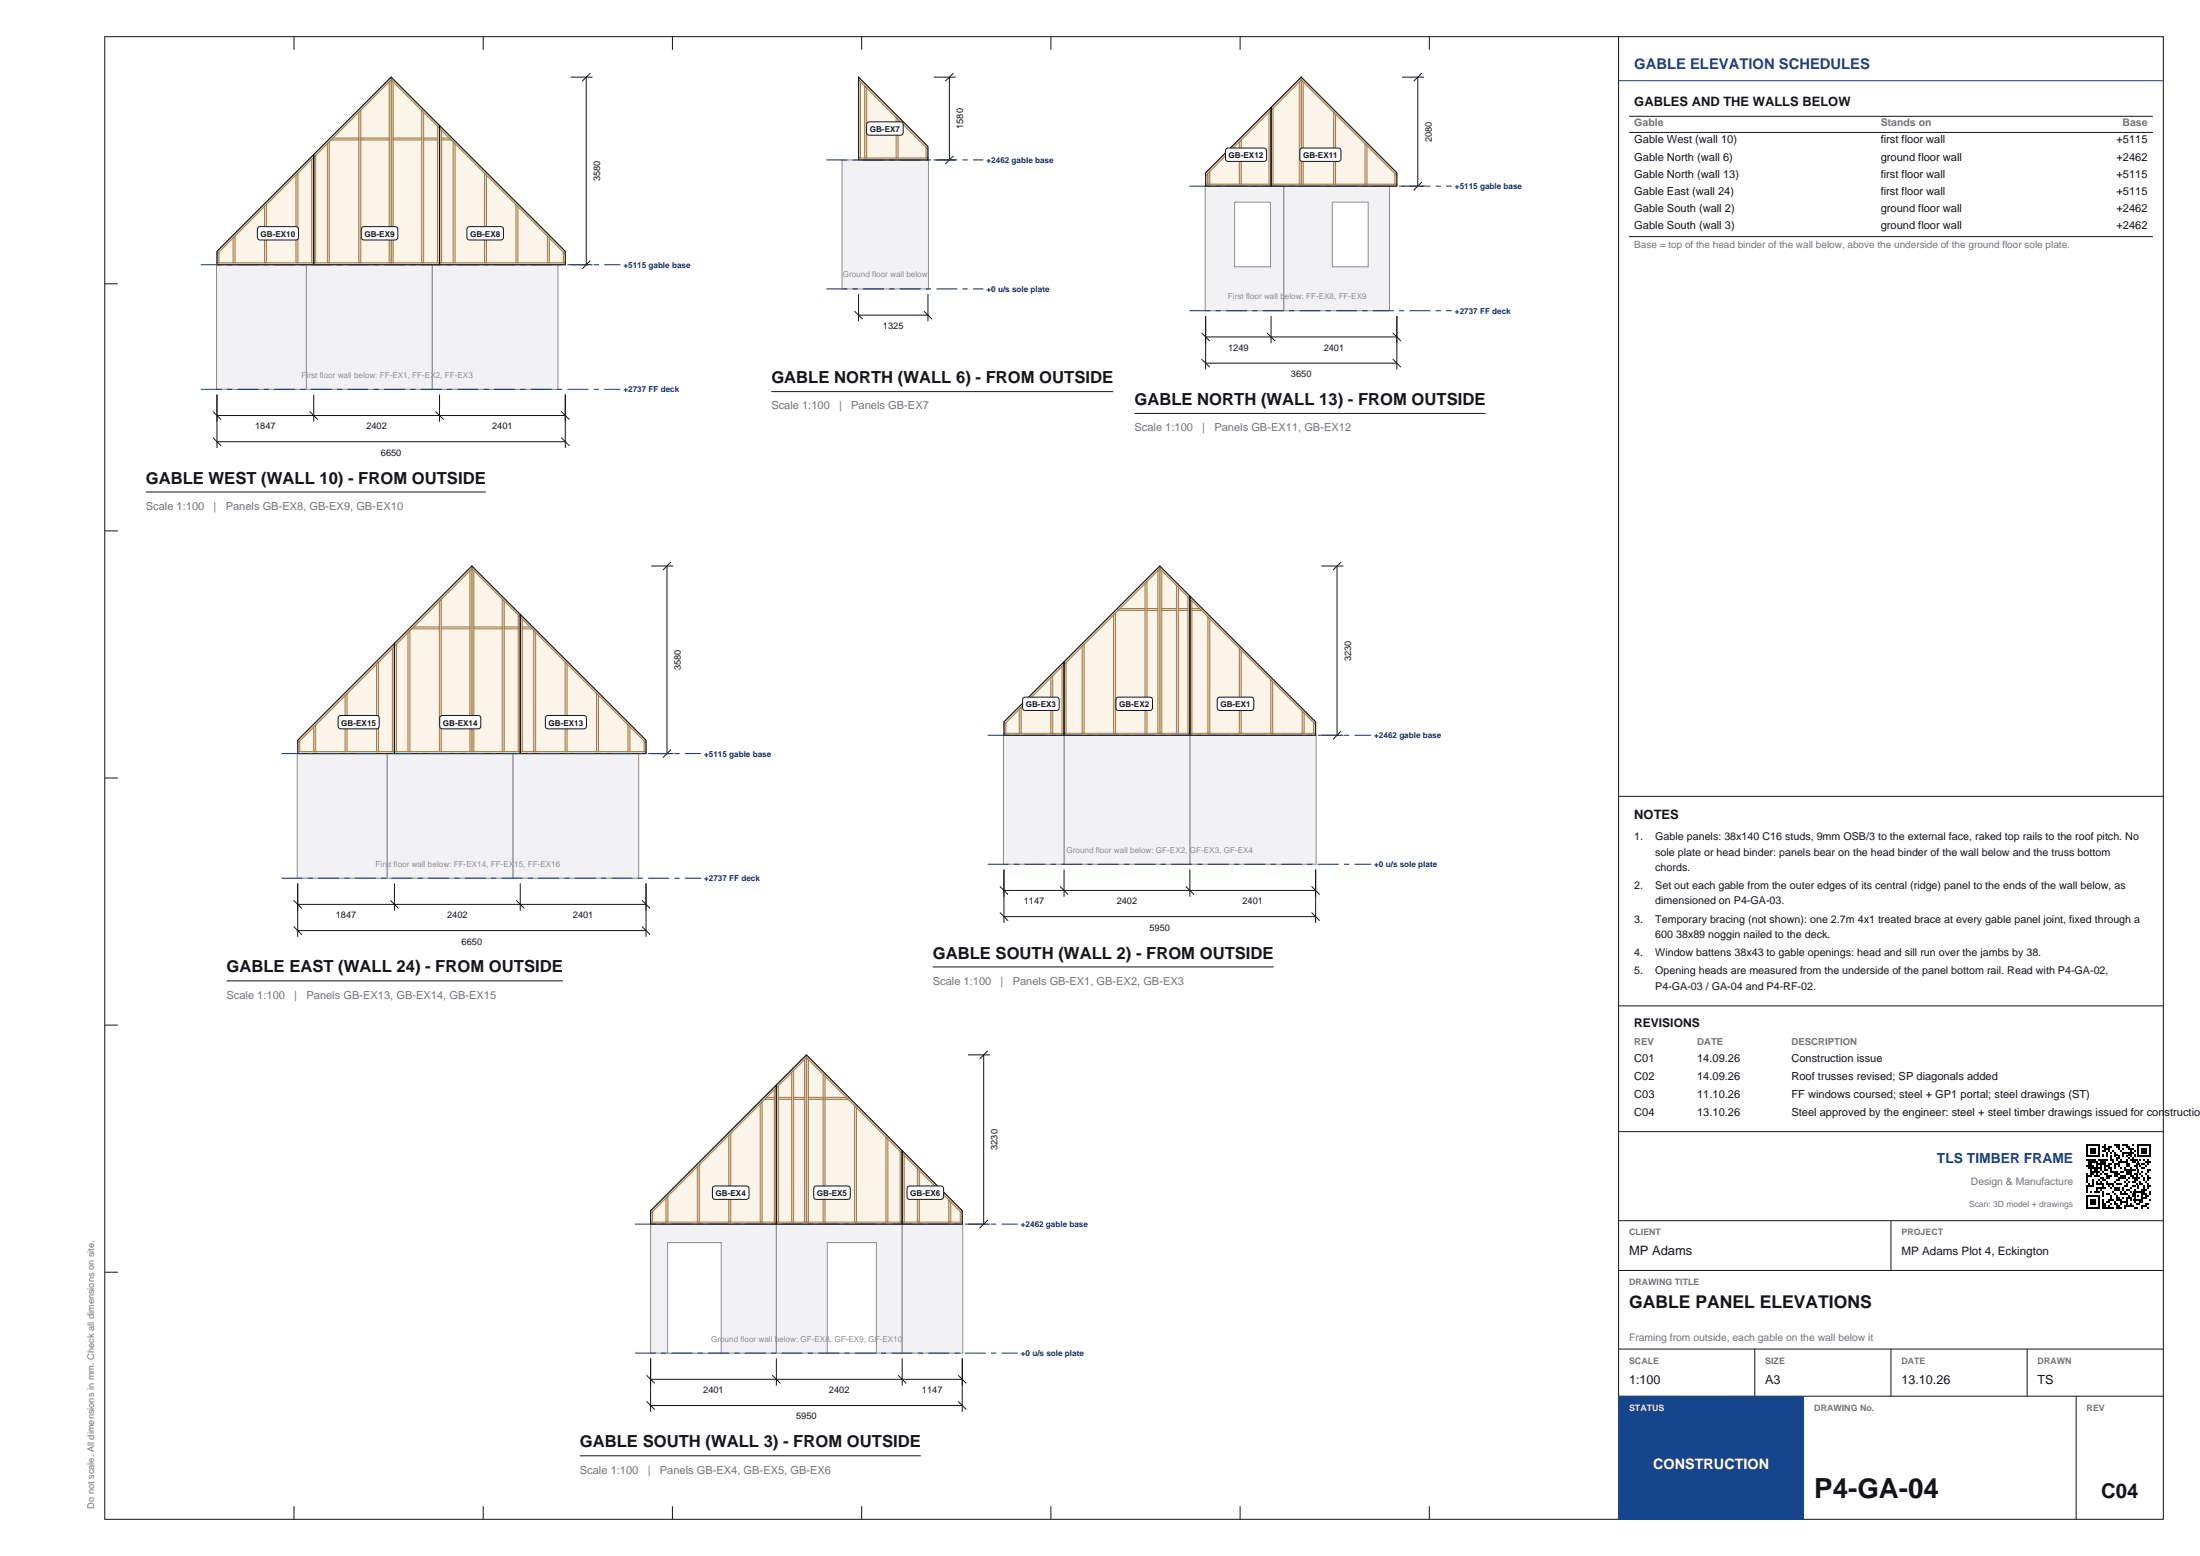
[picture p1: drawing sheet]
<svg xmlns="http://www.w3.org/2000/svg" width="420mm" height="297mm" viewBox="0 0 420 297" stroke-linecap="round" stroke-linejoin="round" font-family="sans-serif">
<g fill="none" stroke="#14141a" stroke-width=".19">
<path d="M20 7h393v283h-393zM56.1 7v2.5M92.3 7v2.5M128.4 7v2.5M164.5 7v2.5M200.6 7v2.5M236.8 7v2.5M272.9 7v2.5M309 7v283M20 54.2h2.5M20 101.3h2.5M20 148.5h2.5"/>
<path d="M20 195.7h2.5M20 242.8h2.5M56.1 287.5v2.5M92.3 287.5v2.5M128.4 287.5v2.5M164.5 287.5v2.5M200.6 287.5v2.5M236.8 287.5v2.5M272.9 287.5v2.5"/>
</g>
<g fill="#f2f2f5" stroke="#8c8c94" stroke-width=".19">
<path d="M82.5 50.5h24v23.8h-24z" fill-rule="evenodd"/>
<path d="M58.5 50.5h24v23.8h-24z" fill-rule="evenodd"/>
<path d="M41.3 50.5h17.2v23.8h-17.2z" fill-rule="evenodd"/>
</g>
<g fill="#faf5e8">
<path d="M83.9 24l24 24v2.5h-24z" fill-rule="evenodd"/>
<path d="M59.9 29.5l14.8-14.8 9.2 9.3v26.5h-24z" fill-rule="evenodd"/>
<path d="M59.9 29.5v21h-18.5v-2.5z" fill-rule="evenodd"/>
</g>
<g fill="#eddbb8" stroke="#9e7a4d" stroke-width=".19">
<path d="M83.9 50.2h24v.3h-24z" fill-rule="evenodd"/>
<path d="M83.9 24l24 24v.5l-24-24z" fill-rule="evenodd"/>
<path d="M107.5 48.1l.4 .4v1.7h-.4z" fill-rule="evenodd"/>
<path d="M104.5 45.1l.4 .4v4.7h-.4z" fill-rule="evenodd"/>
<path d="M98.5 39.1l.4 .4v10.7h-.4z" fill-rule="evenodd"/>
<path d="M92.5 33.1l.4 .4v16.7h-.4z" fill-rule="evenodd"/>
<path d="M86.5 27.1l.4 .4v22.7h-.4z" fill-rule="evenodd"/>
<path d="M83.9 24.5l.4 .4v25.3h-.4z" fill-rule="evenodd"/>
<path d="M84.3 26.3h1.5l.3 .4h-1.8z" fill-rule="evenodd"/>
<path d="M59.9 50.2h24v.3h-24z" fill-rule="evenodd"/>
<path d="M74.7 14.7l9.2 9.3v.5l-9.2-9.2z" fill-rule="evenodd"/>
<path d="M74.7 14.7v.6l-14.8 14.7v-.5z" fill-rule="evenodd"/>
<path d="M83.5 24.1l.4 .4v25.7h-.4z" fill-rule="evenodd"/>
<path d="M80.5 21.1l.4 .4v28.7h-.4z" fill-rule="evenodd"/>
<path d="M68.9 21.1v29.1h-.4v-28.8z" fill-rule="evenodd"/>
<path d="M62.9 27.1v23.1h-.4v-22.8z" fill-rule="evenodd"/>
<path d="M60.3 29.7v20.5h-.4v-20.2z" fill-rule="evenodd"/>
<path d="M74.7 15.3l.4 .3v34.6h-.4z" fill-rule="evenodd"/>
<path d="M74.3 15.6l.4-.3v34.9h-.4z" fill-rule="evenodd"/>
<path d="M80.9 26.3h2.6v.4h-2.6z" fill-rule="evenodd"/>
<path d="M75.1 26.3h5.4v.4h-5.4z" fill-rule="evenodd"/>
<path d="M68.9 26.3h5.4v.4h-5.4z" fill-rule="evenodd"/>
<path d="M63.6 26.3h4.9v.4h-5.3z" fill-rule="evenodd"/>
<path d="M41.4 50.2h18.5v.3h-18.5z" fill-rule="evenodd"/>
<path d="M41.4 48l18.5-18.5v.6l-18.5 18.4z" fill-rule="evenodd"/>
<path d="M59.9 30.1v20.1h-.4v-19.8z" fill-rule="evenodd"/>
<path d="M56.5 33.4l.4-.3v17.1h-.4z" fill-rule="evenodd"/>
<path d="M50.5 39.4l.4-.3v11.1h-.4z" fill-rule="evenodd"/>
<path d="M44.9 45.1v5.1h-.4v-4.8z" fill-rule="evenodd"/>
<path d="M41.4 48.5l.4-.4v2.1h-.4z" fill-rule="evenodd"/>
</g>
<path d="M59.9 29.5v21h-18.5v-2.5zM59.9 29.5l14.8-14.8 9.2 9.3v26.5h-24zM83.9 24l24 24v2.5h-24z" fill="none" stroke="#14141a" stroke-width=".19"/>
<g fill="#fff" stroke="#14141a" stroke-width=".19">
<path d="M89.2 43.5l.4-.2h6.3l.2 .5-.1 1.8-.4 .2-6.2-.1-.3-.4z" fill-rule="evenodd"/>
<path d="M69 43.5l.5-.2h6.2l.2 .5v1.8l-.5 .2-6.2-.1-.2-.4z" fill-rule="evenodd"/>
<path d="M49.2 43.5l.4-.2h6.9l.4 .2 .1 .3v1.5l-.1 .3-.4 .2h-6.9l-.4-.2-.1-.3z" fill-rule="evenodd"/>
</g>
<g fill="none" stroke="#14141a" stroke-width=".19">
<path d="M108.9 14.7h4.2M111.9 14.7v35.8M112.7 13.9l-1.6 1.6M108.9 50.5h4.2M112.7 49.8l-1.6 1.5M40.6 78.5l1.6 1.6M41.4 75.3v10.2M41.4 79.3h66.5M59.1 78.5l1.6 1.6M59.9 75.3v5.2M83.1 78.5l1.6 1.6M83.9 75.3v5.2"/>
<path d="M107.1 78.5l1.6 1.6M107.9 75.3v10.2M27.8 93.9h64.9M40.6 83.5l1.6 1.6M41.4 84.3h66.5M107.1 83.5l1.6 1.6"/>
</g>
<path d="M38.3 50.5h80.1M38.3 74.3h80.1" fill="none" stroke="#0d2973" stroke-width=".19" stroke-dasharray="4 1 1 1" stroke-linecap="butt"/>
<path d="M160.8 30.5h16.4v24.7h-16.4z" fill-rule="evenodd" fill="#f2f2f5" stroke="#8c8c94" stroke-width=".19"/>
<path d="M163.9 14.7l13.3 13.3v2.5h-13.3z" fill-rule="evenodd" fill="#faf5e8"/>
<g fill="#eddbb8" stroke="#9e7a4d" stroke-width=".19">
<path d="M163.9 30.2h13.3v.3h-13.3z" fill-rule="evenodd"/>
<path d="M163.9 14.7l13.3 13.3v.5l-13.3-13.2z" fill-rule="evenodd"/>
<path d="M176.8 28.1l.4 .4v1.7h-.4z" fill-rule="evenodd"/>
<path d="M171.1 22.4l.4 .4v7.4h-.4z" fill-rule="evenodd"/>
<path d="M165.1 16.4l.4 .4v13.4h-.4z" fill-rule="evenodd"/>
<path d="M163.9 15.3l.4 .3v14.6h-.4z" fill-rule="evenodd"/>
</g>
<path d="M163.9 14.7l13.3 13.3v2.5h-13.3z" fill="none" stroke="#14141a" stroke-width=".19"/>
<path d="M165.5 23.5l.4-.2h6.3l.2 .5v1.8l-.5 .2-6.2-.1-.3-.4z" fill-rule="evenodd" fill="#fff" stroke="#14141a" stroke-width=".19"/>
<path d="M178.2 14.7h4.2M181.2 14.7v15.8M182 13.9l-1.5 1.6M178.2 30.5h4.2M182 29.8l-1.5 1.5M163.1 59.4l1.6 1.5M163.9 56.2v5.2M176.4 59.4l1.5 1.5M177.2 56.2v5.2M147.3 74.8h65.2M163.9 60.2h13.3" fill="none" stroke="#14141a" stroke-width=".19"/>
<path d="M157.8 30.5h29.9M157.8 55.2h29.9" fill="none" stroke="#0d2973" stroke-width=".19" stroke-dasharray="4 1 1 1" stroke-linecap="butt"/>
<g fill="#f2f2f5" stroke="#8c8c94" stroke-width=".19">
<path d="M245.1 35.5h20.2v23.8h-20.2z" fill-rule="evenodd"/>
<path d="M230.1 35.5h15v23.8h-15z" fill-rule="evenodd"/>
</g>
<g fill="#fff" stroke="#8c8c94" stroke-width=".19">
<path d="M254.3 38.6h6.9v12.3h-6.9z" fill-rule="evenodd"/>
<path d="M235.7 38.6h6.8v12.3h-6.8z" fill-rule="evenodd"/>
</g>
<g fill="#faf5e8">
<path d="M248.4 14.7l18.3 18.3v2.5h-24v-15z" fill-rule="evenodd"/>
<path d="M230.2 33l12.4-12.5v15h-12.4z" fill-rule="evenodd"/>
</g>
<g fill="#eddbb8" stroke="#9e7a4d" stroke-width=".19">
<path d="M242.7 35.2h24v.3h-24z" fill-rule="evenodd"/>
<path d="M248.4 14.7l18.3 18.3v.5l-18.3-18.2z" fill-rule="evenodd"/>
<path d="M248.4 14.7v.6l-5.7 5.7v-.5z" fill-rule="evenodd"/>
<path d="M266.3 33.1l.4 .4v1.7h-.4z" fill-rule="evenodd"/>
<path d="M260.6 27.4l.4 .4v7.4h-.4z" fill-rule="evenodd"/>
<path d="M254.6 21.4l.4 .4v13.4h-.4z" fill-rule="evenodd"/>
<path d="M243 20.6v14.6h-.3v-14.2z" fill-rule="evenodd"/>
<path d="M248.4 15.3l.4 .3v19.6h-.4z" fill-rule="evenodd"/>
<path d="M248 15.6l.4-.3v19.9h-.4z" fill-rule="evenodd"/>
<path d="M230.2 35.2h12.4v.3h-12.4z" fill-rule="evenodd"/>
<path d="M230.2 33l12.4-12.5v.5l-12.4 12.5z" fill-rule="evenodd"/>
<path d="M242.3 21.4l.3-.4v14.2h-.3z" fill-rule="evenodd"/>
<path d="M237 26.7v8.5h-.4v-8.1z" fill-rule="evenodd"/>
<path d="M231 32.7v2.5h-.4v-2.1z" fill-rule="evenodd"/>
<path d="M230.2 33.5l.3-.4v2.1h-.3z" fill-rule="evenodd"/>
</g>
<path d="M248.4 14.7l18.3 18.3v2.5h-24v-15zM230.2 33l12.4-12.5v15h-12.4z" fill="none" stroke="#14141a" stroke-width=".19"/>
<g fill="#fff" stroke="#14141a" stroke-width=".19">
<path d="M248.2 28.5l.5-.2h6.8l.4 .2 .1 .3v1.5l-.1 .3-.4 .2h-6.8l-.5-.2v-.3z" fill-rule="evenodd"/>
<path d="M234 28.5l.5-.2h6.8l.4 .2 .1 .3v1.5l-.1 .3-.4 .2h-6.8l-.5-.2v-.3z" fill-rule="evenodd"/>
</g>
<g fill="none" stroke="#14141a" stroke-width=".19">
<path d="M267.7 14.7h4.2M270.7 14.7v20.8M271.4 13.9l-1.5 1.6M267.7 35.5h4.2M271.4 34.8l-1.5 1.5M216.6 78.9h67M229.4 63.5l1.5 1.6M229.4 68.5l1.5 1.6M230.2 60.3v10.2M230.2 64.3h36.5M230.2 69.3h36.5M241.9 63.5l1.5 1.6"/>
<path d="M242.7 60.3v5.2M265.9 63.5l1.5 1.6M265.9 68.5l1.5 1.6M266.7 60.3v10.2"/>
</g>
<path d="M227.1 35.5h50.1M227.1 59.3h50.1" fill="none" stroke="#0d2973" stroke-width=".19" stroke-dasharray="4 1 1 1" stroke-linecap="butt"/>
<g fill="#f2f2f5" stroke="#8c8c94" stroke-width=".19">
<path d="M97.9 143.8h24v23.8h-24z" fill-rule="evenodd"/>
<path d="M73.9 143.8h24v23.8h-24z" fill-rule="evenodd"/>
<path d="M56.7 143.8h17.2v23.8h-17.2z" fill-rule="evenodd"/>
</g>
<g fill="#faf5e8">
<path d="M99.3 117.3l24 24v2.5h-24z" fill-rule="evenodd"/>
<path d="M75.3 122.8l14.8-14.8 9.2 9.3v26.5h-24z" fill-rule="evenodd"/>
<path d="M75.3 122.8v21h-18.5v-2.5z" fill-rule="evenodd"/>
</g>
<g fill="#eddbb8" stroke="#9e7a4d" stroke-width=".19">
<path d="M99.3 143.5h24v.3h-24z" fill-rule="evenodd"/>
<path d="M99.3 117.3l24 24v.5l-24-24z" fill-rule="evenodd"/>
<path d="M123 141.4l.3 .4v1.7h-.3z" fill-rule="evenodd"/>
<path d="M119.9 138.4l.4 .4v4.7h-.4z" fill-rule="evenodd"/>
<path d="M113.9 132.4l.4 .4v10.7h-.4z" fill-rule="evenodd"/>
<path d="M107.9 126.4l.4 .4v16.7h-.4z" fill-rule="evenodd"/>
<path d="M101.9 120.4l.4 .4v22.7h-.4z" fill-rule="evenodd"/>
<path d="M99.3 117.8l.4 .4v25.3h-.4z" fill-rule="evenodd"/>
<path d="M99.7 119.7h1.5l.3 .3h-1.8z" fill-rule="evenodd"/>
<path d="M75.3 143.5h24v.3h-24z" fill-rule="evenodd"/>
<path d="M90.1 108l9.2 9.3v.5l-9.2-9.2z" fill-rule="evenodd"/>
<path d="M90.1 108v.6l-14.8 14.7v-.5z" fill-rule="evenodd"/>
<path d="M98.9 117.4l.4 .4v25.7h-.4z" fill-rule="evenodd"/>
<path d="M95.9 114.4l.4 .4v28.7h-.4z" fill-rule="evenodd"/>
<path d="M84.3 114.4v29.1h-.4v-28.7z" fill-rule="evenodd"/>
<path d="M78.3 120.4v23.1h-.4v-22.7z" fill-rule="evenodd"/>
<path d="M75.3 123.3l.4-.3v20.5h-.4z" fill-rule="evenodd"/>
<path d="M90.1 108.6l.4 .4v34.5h-.4z" fill-rule="evenodd"/>
<path d="M90.1 108.6v34.9h-.4v-34.5z" fill-rule="evenodd"/>
<path d="M96.3 119.7h2.6v.3h-2.6z" fill-rule="evenodd"/>
<path d="M90.5 119.7h5.4v.3h-5.4z" fill-rule="evenodd"/>
<path d="M84.3 119.7h5.4v.3h-5.4z" fill-rule="evenodd"/>
<path d="M78.6 120l.4-.3h4.9v.3z" fill-rule="evenodd"/>
<path d="M56.8 143.5h18.5v.3h-18.5z" fill-rule="evenodd"/>
<path d="M56.8 141.3l18.5-18.5v.6l-18.5 18.4z" fill-rule="evenodd"/>
<path d="M75.3 123.4v20.1h-.4v-19.8z" fill-rule="evenodd"/>
<path d="M71.9 126.8l.4-.4v17.1h-.4z" fill-rule="evenodd"/>
<path d="M65.9 132.8l.4-.4v11.1h-.4z" fill-rule="evenodd"/>
<path d="M59.9 138.8l.4-.4v5.1h-.4z" fill-rule="evenodd"/>
<path d="M57.2 141.4v2.1h-.4v-1.7z" fill-rule="evenodd"/>
</g>
<path d="M99.3 117.3l24 24v2.5h-24zM75.3 122.8v21h-18.5v-2.5zM75.3 122.8l14.8-14.8 9.2 9.3v26.5h-24z" fill="none" stroke="#14141a" stroke-width=".19"/>
<g fill="#fff" stroke="#14141a" stroke-width=".19">
<path d="M104.2 136.8l.4-.2h6.9l.4 .2 .1 .3v1.5l-.1 .3-.4 .2h-6.9l-.4-.2-.1-.3z" fill-rule="evenodd"/>
<path d="M84 136.8l.4-.2h6.9l.4 .2 .1 .3v1.5l-.1 .3-.4 .2h-6.9l-.4-.2-.1-.3z" fill-rule="evenodd"/>
<path d="M64.6 136.8l.5-.2h6.8l.4 .2 .1 .3v1.5l-.1 .3-.4 .2h-6.8l-.5-.2v-.3z" fill-rule="evenodd"/>
</g>
<g fill="none" stroke="#14141a" stroke-width=".19">
<path d="M124.3 108h4.2M127.3 108v35.8M128.1 107.3l-1.5 1.5M124.3 143.8h4.2M128.1 143.1l-1.5 1.5M56.1 171.8l1.5 1.6M56.1 176.8l1.5 1.6M56.8 168.6v10.2M56.8 172.6h66.5M56.8 177.6h66.5M74.5 171.8l1.6 1.6M75.3 168.6v5.2"/>
<path d="M98.5 171.8l1.6 1.6M99.3 168.6v5.2M122.6 171.8l1.5 1.6M122.6 176.8l1.5 1.6M123.3 168.6v10.2M43.2 187.2h64.3"/>
</g>
<path d="M53.7 143.8h80.1M53.7 167.6h80.1" fill="none" stroke="#0d2973" stroke-width=".19" stroke-dasharray="4 1 1 1" stroke-linecap="butt"/>
<g fill="#f2f2f5" stroke="#8c8c94" stroke-width=".19">
<path d="M227.2 140.3h24.1v24.7h-24.1z" fill-rule="evenodd"/>
<path d="M203.1 140.3h24v24.7h-24z" fill-rule="evenodd"/>
<path d="M191.6 140.3h11.5v24.7h-11.5z" fill-rule="evenodd"/>
</g>
<g fill="#faf5e8">
<path d="M227.2 113.8l24 24v2.5h-24z" fill-rule="evenodd"/>
<path d="M203.1 126.3l18.3-18.3 5.7 5.8v26.5h-24z" fill-rule="evenodd"/>
<path d="M203.1 126.3v14h-11.4v-2.5z" fill-rule="evenodd"/>
</g>
<g fill="#eddbb8" stroke="#9e7a4d" stroke-width=".19">
<path d="M227.2 140h24v.3h-24z" fill-rule="evenodd"/>
<path d="M227.2 113.8l24 24v.5l-24-24z" fill-rule="evenodd"/>
<path d="M250.8 137.9l.4 .4v1.7h-.4z" fill-rule="evenodd"/>
<path d="M248.6 135.8l.4 .3v3.9h-.4z" fill-rule="evenodd"/>
<path d="M242.6 129.8l.4 .3v9.9h-.4z" fill-rule="evenodd"/>
<path d="M236.6 123.8l.4 .3v15.9h-.4z" fill-rule="evenodd"/>
<path d="M230.6 117.8l.4 .3v21.9h-.4z" fill-rule="evenodd"/>
<path d="M227.2 114.3l.3 .4v25.3h-.3z" fill-rule="evenodd"/>
<path d="M227.6 116.2h1.4l.4 .3h-1.8z" fill-rule="evenodd"/>
<path d="M203.1 140h24v.3h-24z" fill-rule="evenodd"/>
<path d="M221.4 108l5.7 5.8v.5l-5.7-5.7z" fill-rule="evenodd"/>
<path d="M203.1 126.3l18.3-18.3v.6l-18.3 18.2z" fill-rule="evenodd"/>
<path d="M226.8 113.9l.3 .4v25.7h-.3z" fill-rule="evenodd"/>
<path d="M224.6 111.8l.4 .3v27.9h-.4z" fill-rule="evenodd"/>
<path d="M218.6 111.4l.4-.4v29h-.4z" fill-rule="evenodd"/>
<path d="M212.6 117.4l.4-.4v23h-.4z" fill-rule="evenodd"/>
<path d="M206.6 123.4l.4-.4v17h-.4z" fill-rule="evenodd"/>
<path d="M203.1 126.8l.4-.3v13.5h-.4z" fill-rule="evenodd"/>
<path d="M221.4 108.6l.4 .4v31h-.4z" fill-rule="evenodd"/>
<path d="M221 109l.4-.4v31.4h-.4z" fill-rule="evenodd"/>
<path d="M225 116.2h1.8v.3h-1.8z" fill-rule="evenodd"/>
<path d="M221.8 116.2h2.8v.3h-2.8z" fill-rule="evenodd"/>
<path d="M219 116.2h2v.3h-2z" fill-rule="evenodd"/>
<path d="M213.5 116.5l.3-.3h4.8v.3z" fill-rule="evenodd"/>
<path d="M191.7 140h11.4v.3h-11.4z" fill-rule="evenodd"/>
<path d="M203.1 126.3v.6l-11.4 11.4v-.5z" fill-rule="evenodd"/>
<path d="M203.1 126.9v13.1h-.4v-12.8z" fill-rule="evenodd"/>
<path d="M201 129v11h-.4v-10.6z" fill-rule="evenodd"/>
<path d="M194.6 135.4l.4-.4v5h-.4z" fill-rule="evenodd"/>
<path d="M192 137.9v2.1h-.3v-1.7z" fill-rule="evenodd"/>
</g>
<path d="M227.2 113.8l24 24v2.5h-24zM203.1 126.3v14h-11.4v-2.5zM203.1 126.3l18.3-18.3 5.7 5.8v26.5h-24z" fill="none" stroke="#14141a" stroke-width=".19"/>
<g fill="#fff" stroke="#14141a" stroke-width=".19">
<path d="M232.4 133.3l.5-.2h6.2l.3 .5-.1 1.8-.4 .2h-6.3l-.2-.5z" fill-rule="evenodd"/>
<path d="M213.1 133.3l.4-.2h6.3l.2 .5v1.8l-.5 .2h-6.2l-.3-.5z" fill-rule="evenodd"/>
<path d="M195.3 133.3l.4-.2h6.3l.2 .5-.1 1.8-.4 .2h-6.2l-.3-.5z" fill-rule="evenodd"/>
</g>
<g fill="none" stroke="#14141a" stroke-width=".19">
<path d="M252.3 108h4.2M255.3 108v32.3M256 107.3l-1.5 1.5M256 139.6l-1.5 1.5M252.3 140.3h4.2M190.9 169.2l1.5 1.5M190.9 174.2l1.5 1.5M191.7 166v10.2M191.7 170h59.5M191.7 175h59.5M202.4 169.2l1.5 1.5M203.1 166v5.2"/>
<path d="M226.4 169.2l1.5 1.5M227.2 166v5.2M250.4 169.2l1.5 1.5M250.4 174.2l1.5 1.5M251.2 166v10.2M178.1 184.6h65.1"/>
</g>
<path d="M188.6 140.3h73.2M188.6 165h73.2" fill="none" stroke="#0d2973" stroke-width=".19" stroke-dasharray="4 1 1 1" stroke-linecap="butt"/>
<g fill="#f2f2f5" stroke="#8c8c94" stroke-width=".19">
<path d="M124.2 233.7h24v24.6h-24z" fill-rule="evenodd"/>
<path d="M148.2 233.7h24v24.6h-24z" fill-rule="evenodd"/>
<path d="M172.2 233.7h11.6v24.6h-11.6z" fill-rule="evenodd"/>
</g>
<g fill="#fff" stroke="#8c8c94" stroke-width=".19">
<path d="M127.4 237.2h10.3v21.1h-10.3z" fill-rule="evenodd"/>
<path d="M157.9 237.2h9.4v21.1h-9.4z" fill-rule="evenodd"/>
</g>
<g fill="#faf5e8">
<path d="M124.2 231.1l24-24v26.6h-24z" fill-rule="evenodd"/>
<path d="M148.2 207.1l5.8-5.8 18.2 18.3v14.1h-24z" fill-rule="evenodd"/>
<path d="M172.2 219.6l11.5 11.5v2.6h-11.5z" fill-rule="evenodd"/>
</g>
<g fill="#eddbb8" stroke="#9e7a4d" stroke-width=".19">
<path d="M124.2 233.3h24v.4h-24z" fill-rule="evenodd"/>
<path d="M124.2 231.1l24-24v.5l-24 24z" fill-rule="evenodd"/>
<path d="M124.6 231.3v2h-.4v-1.7z" fill-rule="evenodd"/>
<path d="M127.5 228.3v5h-.4v-4.6z" fill-rule="evenodd"/>
<path d="M133.5 222.3v11h-.4v-10.6z" fill-rule="evenodd"/>
<path d="M139.1 216.7l.4-.4v17h-.4z" fill-rule="evenodd"/>
<path d="M145.1 210.7l.4-.4v23h-.4z" fill-rule="evenodd"/>
<path d="M147.8 208l.4-.4v25.7h-.4z" fill-rule="evenodd"/>
<path d="M146 209.8l.4-.3h1.4v.3z" fill-rule="evenodd"/>
<path d="M148.2 233.3h24v.4h-24z" fill-rule="evenodd"/>
<path d="M148.2 207.1l5.8-5.8v.6l-5.8 5.7z" fill-rule="evenodd"/>
<path d="M154 201.3l18.2 18.3v.6l-18.2-18.3z" fill-rule="evenodd"/>
<path d="M148.6 207.2v26.1h-.4v-25.7z" fill-rule="evenodd"/>
<path d="M151.5 204.3v29h-.4v-28.6z" fill-rule="evenodd"/>
<path d="M157.1 205.1l.4 .3v27.9h-.4z" fill-rule="evenodd"/>
<path d="M163.1 211.1l.4 .3v21.9h-.4z" fill-rule="evenodd"/>
<path d="M169.1 217.1l.4 .3v15.9h-.4z" fill-rule="evenodd"/>
<path d="M171.8 219.8l.4 .4v13.1h-.4z" fill-rule="evenodd"/>
<path d="M153.6 202.3l.4-.4v31.4h-.4z" fill-rule="evenodd"/>
<path d="M154 201.9l.3 .4v31h-.3z" fill-rule="evenodd"/>
<path d="M148.6 209.5h2.5v.3h-2.5z" fill-rule="evenodd"/>
<path d="M151.5 209.5h2.1v.3h-2.1z" fill-rule="evenodd"/>
<path d="M154.3 209.5h2.8v.3h-2.8z" fill-rule="evenodd"/>
<path d="M157.5 209.5h4l.4 .3h-4.4z" fill-rule="evenodd"/>
<path d="M172.2 233.3h11.5v.4h-11.5z" fill-rule="evenodd"/>
<path d="M172.2 219.6l11.5 11.5v.5l-11.5-11.4z" fill-rule="evenodd"/>
<path d="M172.2 220.2l.4 .4v12.7h-.4z" fill-rule="evenodd"/>
<path d="M175.1 223.1l.4 .3v9.9h-.4z" fill-rule="evenodd"/>
<path d="M181.1 229.1l.4 .3v3.9h-.4z" fill-rule="evenodd"/>
<path d="M183.3 231.3l.4 .3v1.7h-.4z" fill-rule="evenodd"/>
</g>
<path d="M148.2 207.1l5.8-5.8 18.2 18.3v14.1h-24zM172.2 219.6l11.5 11.5v2.6h-11.5zM124.2 231.1l24-24v26.6h-24z" fill="none" stroke="#14141a" stroke-width=".19"/>
<g fill="#fff" stroke="#14141a" stroke-width=".19">
<path d="M136.1 226.6l.4-.2h6.2l.3 .5-.1 1.8-.4 .2h-6.2l-.3-.5z" fill-rule="evenodd"/>
<path d="M155.4 226.6l.4-.2h6.3l.2 .5v1.8l-.5 .2h-6.2l-.3-.5z" fill-rule="evenodd"/>
<path d="M173.2 226.6l.5-.2h6.2l.2 .5v1.8l-.5 .2h-6.2l-.2-.5z" fill-rule="evenodd"/>
</g>
<g fill="none" stroke="#14141a" stroke-width=".19">
<path d="M311 22.2h100M311 25.3h100M311 45.2h100M309 152h104M309 192h104M184.8 201.3h4.2M187.8 201.3v32.4M188.6 200.6l-1.6 1.5M309 216h104M184.8 233.7h4.2M188.6 232.9l-1.6 1.5M309 233h104"/>
<path d="M361 233v9.5M124.2 259.3v10.2M148.2 259.3v5.2M172.2 259.3v5.2M183.7 259.3v10.2M309 242.5h104M309 257.5h104M335 257.5v9M361 257.5v9M387 257.5v9M110.7 277.9h65.1M123.4 262.5l1.6 1.6"/>
<path d="M123.4 267.5l1.6 1.6M124.2 263.3h59.5M124.2 268.3h59.5M147.4 262.5l1.6 1.6M171.5 262.5l1.5 1.6M182.9 262.5l1.6 1.6M182.9 267.5l1.6 1.6M309 266.5h104"/>
</g>
<path d="M121.2 233.7h73.1M121.2 258.3h73.1" fill="none" stroke="#0d2973" stroke-width=".19" stroke-dasharray="4 1 1 1" stroke-linecap="butt"/>
<path d="M309 15.4h104" fill="none" stroke="#17458c" stroke-width=".19"/>
<path d="M398.3 218.5h2.6M405.1 220h2.2M408.1 218.5h2.6M398.3 220.7h2.6M398.3 228.3h2.6M398.3 230.5h2.6M398.7 223h2.6M401.3 230.5h2.3M405.4 223.4h2.3M407.3 227.5h2.3M408.1 220.7h2.6" fill="none" stroke="#000" stroke-width=".38"/>
<g fill="#000">
<path d="M398.3 218.7h.4v.4h-.4z" fill-rule="evenodd"/>
<path d="M398.3 219.1h.4v.3h-.4z" fill-rule="evenodd"/>
<path d="M398.3 219.4h.4v.4h-.4z" fill-rule="evenodd"/>
<path d="M399.1 219.1h1.1v.3h-1.1z" fill-rule="evenodd"/>
<path d="M399.1 219.4h1.1v.4h-1.1z" fill-rule="evenodd"/>
<path d="M400.6 218.7h.3v.4h-.3z" fill-rule="evenodd"/>
<path d="M400.6 219.1h.3v.3h-.3z" fill-rule="evenodd"/>
<path d="M400.6 219.4h.3v.4h-.3z" fill-rule="evenodd"/>
<path d="M401.3 218.7h.8v.4h-.8z" fill-rule="evenodd"/>
<path d="M401.3 219.4h.8v.4h-.8z" fill-rule="evenodd"/>
<path d="M401.7 218.3h.4v.4h-.4z" fill-rule="evenodd"/>
<path d="M401.7 219.1h1.1v.3h-1.1z" fill-rule="evenodd"/>
<path d="M402.4 218.7h.8v.4h-.8z" fill-rule="evenodd"/>
<path d="M402.4 219.4h.4v.4h-.4z" fill-rule="evenodd"/>
<path d="M403.2 219.4h.4v.4h-.4z" fill-rule="evenodd"/>
<path d="M403.6 218.3h1.1v.4h-1.1z" fill-rule="evenodd"/>
<path d="M403.9 218.7h.8v.4h-.8z" fill-rule="evenodd"/>
<path d="M404.3 219.1h.4v.3h-.4z" fill-rule="evenodd"/>
<path d="M404.7 219.4h.4v.4h-.4z" fill-rule="evenodd"/>
<path d="M405.1 218.3h1.1v.4h-1.1z" fill-rule="evenodd"/>
<path d="M405.1 219.1h.3v.3h-.3z" fill-rule="evenodd"/>
<path d="M405.8 218.7h.8v.4h-.8z" fill-rule="evenodd"/>
<path d="M406.2 219.1h1.1v.3h-1.1z" fill-rule="evenodd"/>
<path d="M406.6 219.4h.3v.4h-.3z" fill-rule="evenodd"/>
<path d="M406.9 218.3h.4v.4h-.4z" fill-rule="evenodd"/>
<path d="M407.3 219.4h.4v.4h-.4z" fill-rule="evenodd"/>
<path d="M408.1 218.7h.3v.4h-.3z" fill-rule="evenodd"/>
<path d="M408.1 219.1h.3v.3h-.3z" fill-rule="evenodd"/>
<path d="M408.1 219.4h.3v.4h-.3z" fill-rule="evenodd"/>
<path d="M408.8 219.1h1.1v.3h-1.1z" fill-rule="evenodd"/>
<path d="M408.8 219.4h1.1v.4h-1.1z" fill-rule="evenodd"/>
<path d="M410.3 218.7h.4v.4h-.4z" fill-rule="evenodd"/>
<path d="M410.3 219.1h.4v.3h-.4z" fill-rule="evenodd"/>
<path d="M410.3 219.4h.4v.4h-.4z" fill-rule="evenodd"/>
<path d="M398.3 219.8h.4v.4h-.4z" fill-rule="evenodd"/>
<path d="M398.3 220.2h.4v.4h-.4z" fill-rule="evenodd"/>
<path d="M398.3 221.3h1.9v.4h-1.9z" fill-rule="evenodd"/>
<path d="M398.3 222.4h1.5v.4h-1.5z" fill-rule="evenodd"/>
<path d="M398.3 223.9h.4v.4h-.4z" fill-rule="evenodd"/>
<path d="M398.3 224.3h1.1v.4h-1.1z" fill-rule="evenodd"/>
<path d="M398.3 224.7h.4v.4h-.4z" fill-rule="evenodd"/>
<path d="M398.3 225.1h.4v.3h-.4z" fill-rule="evenodd"/>
<path d="M398.3 225.4h.4v.4h-.4z" fill-rule="evenodd"/>
<path d="M398.3 226.2h1.5v.4h-1.5z" fill-rule="evenodd"/>
<path d="M398.3 226.6h.4v.3h-.4z" fill-rule="evenodd"/>
<path d="M398.3 226.9h.4v.4h-.4z" fill-rule="evenodd"/>
<path d="M398.3 227.3h.4v.4h-.4z" fill-rule="evenodd"/>
<path d="M398.3 228.4h.4v.4h-.4z" fill-rule="evenodd"/>
<path d="M398.3 228.8h.4v.4h-.4z" fill-rule="evenodd"/>
<path d="M398.3 229.2h.4v.4h-.4z" fill-rule="evenodd"/>
<path d="M398.3 229.6h.4v.3h-.4z" fill-rule="evenodd"/>
<path d="M398.3 229.9h.4v.4h-.4z" fill-rule="evenodd"/>
<path d="M398.7 221.7h1.9v.4h-1.9z" fill-rule="evenodd"/>
<path d="M398.7 222.1h.7v.3h-.7z" fill-rule="evenodd"/>
<path d="M398.7 225.8h.4v.4h-.4z" fill-rule="evenodd"/>
<path d="M399.1 219.8h1.1v.4h-1.1z" fill-rule="evenodd"/>
<path d="M399.1 223.2h.3v.4h-.3z" fill-rule="evenodd"/>
<path d="M399.1 223.6h1.8v.3h-1.8z" fill-rule="evenodd"/>
<path d="M399.1 223.9h.7v.4h-.7z" fill-rule="evenodd"/>
<path d="M399.1 227.3h.3v.4h-.3z" fill-rule="evenodd"/>
<path d="M399.1 228.8h1.1v.4h-1.1z" fill-rule="evenodd"/>
<path d="M399.1 229.2h1.1v.4h-1.1z" fill-rule="evenodd"/>
<path d="M399.1 229.6h1.1v.3h-1.1z" fill-rule="evenodd"/>
<path d="M399.4 225.1h.4v.3h-.4z" fill-rule="evenodd"/>
<path d="M399.4 225.4h.4v.4h-.4z" fill-rule="evenodd"/>
<path d="M399.4 225.8h.4v.4h-.4z" fill-rule="evenodd"/>
<path d="M399.8 223.2h.8v.4h-.8z" fill-rule="evenodd"/>
<path d="M399.8 224.3h1.1v.4h-1.1z" fill-rule="evenodd"/>
<path d="M399.8 227.3h1.1v.4h-1.1z" fill-rule="evenodd"/>
<path d="M400.2 222.1h1.9v.3h-1.9z" fill-rule="evenodd"/>
<path d="M400.2 222.4h.4v.4h-.4z" fill-rule="evenodd"/>
<path d="M400.2 223.9h.4v.4h-.4z" fill-rule="evenodd"/>
<path d="M400.2 225.4h.4v.4h-.4z" fill-rule="evenodd"/>
<path d="M400.2 225.8h1.5v.4h-1.5z" fill-rule="evenodd"/>
<path d="M400.2 226.6h1.9v.3h-1.9z" fill-rule="evenodd"/>
<path d="M400.2 226.9h.4v.4h-.4z" fill-rule="evenodd"/>
<path d="M400.6 219.8h.3v.4h-.3z" fill-rule="evenodd"/>
<path d="M400.6 220.2h.3v.4h-.3z" fill-rule="evenodd"/>
<path d="M400.6 221.3h1.8v.4h-1.8z" fill-rule="evenodd"/>
<path d="M400.6 225.1h.3v.3h-.3z" fill-rule="evenodd"/>
<path d="M400.6 228.4h.3v.4h-.3z" fill-rule="evenodd"/>
<path d="M400.6 228.8h.3v.4h-.3z" fill-rule="evenodd"/>
<path d="M400.6 229.2h.3v.4h-.3z" fill-rule="evenodd"/>
<path d="M400.6 229.6h.3v.3h-.3z" fill-rule="evenodd"/>
<path d="M400.6 229.9h.3v.4h-.3z" fill-rule="evenodd"/>
<path d="M400.9 221.7h1.2v.4h-1.2z" fill-rule="evenodd"/>
<path d="M400.9 222.4h.4v.4h-.4z" fill-rule="evenodd"/>
<path d="M400.9 223.2h.4v.4h-.4z" fill-rule="evenodd"/>
<path d="M400.9 223.9h.4v.4h-.4z" fill-rule="evenodd"/>
<path d="M400.9 224.7h.8v.4h-.8z" fill-rule="evenodd"/>
<path d="M400.9 225.4h.4v.4h-.4z" fill-rule="evenodd"/>
<path d="M400.9 226.9h.4v.4h-.4z" fill-rule="evenodd"/>
<path d="M401.3 220.2h.4v.4h-.4z" fill-rule="evenodd"/>
<path d="M401.3 220.6h.4v.3h-.4z" fill-rule="evenodd"/>
<path d="M401.3 223.6h.4v.3h-.4z" fill-rule="evenodd"/>
<path d="M401.3 225.1h.8v.3h-.8z" fill-rule="evenodd"/>
<path d="M401.3 226.2h.4v.4h-.4z" fill-rule="evenodd"/>
<path d="M401.3 227.3h.4v.4h-.4z" fill-rule="evenodd"/>
<path d="M401.3 227.7h.4v.4h-.4z" fill-rule="evenodd"/>
<path d="M401.3 228.1h.4v.3h-.4z" fill-rule="evenodd"/>
<path d="M401.3 228.8h.4v.4h-.4z" fill-rule="evenodd"/>
<path d="M401.3 229.2h.4v.4h-.4z" fill-rule="evenodd"/>
<path d="M401.3 229.6h.8v.3h-.8z" fill-rule="evenodd"/>
<path d="M401.3 229.9h.8v.4h-.8z" fill-rule="evenodd"/>
<path d="M401.7 222.4h1.1v.4h-1.1z" fill-rule="evenodd"/>
<path d="M401.7 222.8h.4v.4h-.4z" fill-rule="evenodd"/>
<path d="M401.7 223.2h.7v.4h-.7z" fill-rule="evenodd"/>
<path d="M401.7 223.9h.7v.4h-.7z" fill-rule="evenodd"/>
<path d="M402.1 219.8h.3v.4h-.3z" fill-rule="evenodd"/>
<path d="M402.1 220.2h.3v.4h-.3z" fill-rule="evenodd"/>
<path d="M402.1 220.6h.3v.3h-.3z" fill-rule="evenodd"/>
<path d="M402.1 224.3h1.1v.4h-1.1z" fill-rule="evenodd"/>
<path d="M402.1 224.7h.7v.4h-.7z" fill-rule="evenodd"/>
<path d="M402.1 225.4h.3v.4h-.3z" fill-rule="evenodd"/>
<path d="M402.1 225.8h1.5v.4h-1.5z" fill-rule="evenodd"/>
<path d="M402.1 227.7h.7v.4h-.7z" fill-rule="evenodd"/>
<path d="M402.1 229.2h.7v.4h-.7z" fill-rule="evenodd"/>
<path d="M402.4 222.1h.8v.3h-.8z" fill-rule="evenodd"/>
<path d="M402.4 222.8h.8v.4h-.8z" fill-rule="evenodd"/>
<path d="M402.4 226.2h.4v.4h-.4z" fill-rule="evenodd"/>
<path d="M402.4 228.8h1.2v.4h-1.2z" fill-rule="evenodd"/>
<path d="M402.4 229.9h.4v.4h-.4z" fill-rule="evenodd"/>
<path d="M402.8 219.8h.4v.4h-.4z" fill-rule="evenodd"/>
<path d="M402.8 220.6h.4v.3h-.4z" fill-rule="evenodd"/>
<path d="M402.8 220.9h.4v.4h-.4z" fill-rule="evenodd"/>
<path d="M402.8 221.3h.8v.4h-.8z" fill-rule="evenodd"/>
<path d="M402.8 223.2h.4v.4h-.4z" fill-rule="evenodd"/>
<path d="M402.8 223.6h1.5v.3h-1.5z" fill-rule="evenodd"/>
<path d="M402.8 226.6h.4v.3h-.4z" fill-rule="evenodd"/>
<path d="M402.8 228.1h.4v.3h-.4z" fill-rule="evenodd"/>
<path d="M402.8 228.4h.4v.4h-.4z" fill-rule="evenodd"/>
<path d="M402.8 229.6h.4v.3h-.4z" fill-rule="evenodd"/>
<path d="M403.2 221.7h.4v.4h-.4z" fill-rule="evenodd"/>
<path d="M403.2 226.2h.4v.4h-.4z" fill-rule="evenodd"/>
<path d="M403.2 227.3h.4v.4h-.4z" fill-rule="evenodd"/>
<path d="M403.6 219.8h.3v.4h-.3z" fill-rule="evenodd"/>
<path d="M403.6 220.2h.7v.4h-.7z" fill-rule="evenodd"/>
<path d="M403.6 220.6h.3v.3h-.3z" fill-rule="evenodd"/>
<path d="M403.6 222.1h1.1v.3h-1.1z" fill-rule="evenodd"/>
<path d="M403.6 222.4h.3v.4h-.3z" fill-rule="evenodd"/>
<path d="M403.6 222.8h.3v.4h-.3z" fill-rule="evenodd"/>
<path d="M403.6 223.9h1.1v.4h-1.1z" fill-rule="evenodd"/>
<path d="M403.6 224.3h.7v.4h-.7z" fill-rule="evenodd"/>
<path d="M403.6 225.4h.3v.4h-.3z" fill-rule="evenodd"/>
<path d="M403.6 226.6h1.1v.3h-1.1z" fill-rule="evenodd"/>
<path d="M403.6 226.9h1.1v.4h-1.1z" fill-rule="evenodd"/>
<path d="M403.6 227.7h.3v.4h-.3z" fill-rule="evenodd"/>
<path d="M403.6 229.2h.3v.4h-.3z" fill-rule="evenodd"/>
<path d="M403.6 229.6h.7v.3h-.7z" fill-rule="evenodd"/>
<path d="M403.9 220.9h.8v.4h-.8z" fill-rule="evenodd"/>
<path d="M403.9 221.3h.4v.4h-.4z" fill-rule="evenodd"/>
<path d="M403.9 225.1h.8v.3h-.8z" fill-rule="evenodd"/>
<path d="M403.9 225.8h1.2v.4h-1.2z" fill-rule="evenodd"/>
<path d="M403.9 228.1h.4v.3h-.4z" fill-rule="evenodd"/>
<path d="M403.9 228.4h.8v.4h-.8z" fill-rule="evenodd"/>
<path d="M403.9 228.8h1.2v.4h-1.2z" fill-rule="evenodd"/>
<path d="M403.9 229.9h.8v.4h-.8z" fill-rule="evenodd"/>
<path d="M403.9 230.3h1.2v.4h-1.2z" fill-rule="evenodd"/>
<path d="M404.3 220.6h.4v.3h-.4z" fill-rule="evenodd"/>
<path d="M404.3 221.7h1.9v.4h-1.9z" fill-rule="evenodd"/>
<path d="M404.3 222.4h.4v.4h-.4z" fill-rule="evenodd"/>
<path d="M404.3 224.7h1.5v.4h-1.5z" fill-rule="evenodd"/>
<path d="M404.7 221.3h.4v.4h-.4z" fill-rule="evenodd"/>
<path d="M404.7 222.8h.4v.4h-.4z" fill-rule="evenodd"/>
<path d="M404.7 223.6h.7v.3h-.7z" fill-rule="evenodd"/>
<path d="M404.7 224.3h1.1v.4h-1.1z" fill-rule="evenodd"/>
<path d="M404.7 227.3h.4v.4h-.4z" fill-rule="evenodd"/>
<path d="M404.7 227.7h1.5v.4h-1.5z" fill-rule="evenodd"/>
<path d="M404.7 229.2h1.5v.4h-1.5z" fill-rule="evenodd"/>
<path d="M404.7 229.6h.4v.3h-.4z" fill-rule="evenodd"/>
<path d="M405.1 220.2h.3v.4h-.3z" fill-rule="evenodd"/>
<path d="M405.1 220.6h.3v.3h-.3z" fill-rule="evenodd"/>
<path d="M405.1 226.6h.3v.3h-.3z" fill-rule="evenodd"/>
<path d="M405.1 226.9h.3v.4h-.3z" fill-rule="evenodd"/>
<path d="M405.1 228.4h.3v.4h-.3z" fill-rule="evenodd"/>
<path d="M405.4 222.8h.4v.4h-.4z" fill-rule="evenodd"/>
<path d="M405.4 225.4h.4v.4h-.4z" fill-rule="evenodd"/>
<path d="M405.4 226.2h.8v.4h-.8z" fill-rule="evenodd"/>
<path d="M405.4 227.3h.4v.4h-.4z" fill-rule="evenodd"/>
<path d="M405.4 229.9h1.9v.4h-1.9z" fill-rule="evenodd"/>
<path d="M405.4 230.3h.4v.4h-.4z" fill-rule="evenodd"/>
<path d="M405.8 220.6h.4v.3h-.4z" fill-rule="evenodd"/>
<path d="M405.8 221.3h.4v.4h-.4z" fill-rule="evenodd"/>
<path d="M405.8 222.1h.8v.3h-.8z" fill-rule="evenodd"/>
<path d="M405.8 222.4h.8v.4h-.8z" fill-rule="evenodd"/>
<path d="M405.8 223.6h1.1v.3h-1.1z" fill-rule="evenodd"/>
<path d="M405.8 223.9h1.1v.4h-1.1z" fill-rule="evenodd"/>
<path d="M405.8 225.1h.4v.3h-.4z" fill-rule="evenodd"/>
<path d="M405.8 225.8h.4v.4h-.4z" fill-rule="evenodd"/>
<path d="M405.8 226.9h.8v.4h-.8z" fill-rule="evenodd"/>
<path d="M405.8 228.4h1.1v.4h-1.1z" fill-rule="evenodd"/>
<path d="M405.8 228.8h.4v.4h-.4z" fill-rule="evenodd"/>
<path d="M405.8 229.6h.4v.3h-.4z" fill-rule="evenodd"/>
<path d="M406.2 220.2h.7v.4h-.7z" fill-rule="evenodd"/>
<path d="M406.2 220.9h.4v.4h-.4z" fill-rule="evenodd"/>
<path d="M406.2 224.7h.4v.4h-.4z" fill-rule="evenodd"/>
<path d="M406.2 225.4h.4v.4h-.4z" fill-rule="evenodd"/>
<path d="M406.2 228.1h.4v.3h-.4z" fill-rule="evenodd"/>
<path d="M406.6 220.6h.3v.3h-.3z" fill-rule="evenodd"/>
<path d="M406.6 221.3h1.5v.4h-1.5z" fill-rule="evenodd"/>
<path d="M406.6 222.8h.3v.4h-.3z" fill-rule="evenodd"/>
<path d="M406.6 224.3h.7v.4h-.7z" fill-rule="evenodd"/>
<path d="M406.6 226.6h.3v.3h-.3z" fill-rule="evenodd"/>
<path d="M406.6 227.3h.3v.4h-.3z" fill-rule="evenodd"/>
<path d="M406.6 228.8h.3v.4h-.3z" fill-rule="evenodd"/>
<path d="M406.6 229.6h.3v.3h-.3z" fill-rule="evenodd"/>
<path d="M406.9 220.9h.4v.4h-.4z" fill-rule="evenodd"/>
<path d="M406.9 221.7h.8v.4h-.8z" fill-rule="evenodd"/>
<path d="M406.9 224.7h1.5v.4h-1.5z" fill-rule="evenodd"/>
<path d="M406.9 225.4h.8v.4h-.8z" fill-rule="evenodd"/>
<path d="M406.9 226.2h.8v.4h-.8z" fill-rule="evenodd"/>
<path d="M406.9 227.7h.8v.4h-.8z" fill-rule="evenodd"/>
<path d="M406.9 228.1h.8v.3h-.8z" fill-rule="evenodd"/>
<path d="M407.3 220.2h.4v.4h-.4z" fill-rule="evenodd"/>
<path d="M407.3 220.6h.4v.3h-.4z" fill-rule="evenodd"/>
<path d="M407.3 222.4h.8v.4h-.8z" fill-rule="evenodd"/>
<path d="M407.3 223.9h.8v.4h-.8z" fill-rule="evenodd"/>
<path d="M407.3 225.1h.8v.3h-.8z" fill-rule="evenodd"/>
<path d="M407.3 226.9h.4v.4h-.4z" fill-rule="evenodd"/>
<path d="M407.3 228.4h.4v.4h-.4z" fill-rule="evenodd"/>
<path d="M407.3 228.8h1.9v.4h-1.9z" fill-rule="evenodd"/>
<path d="M407.3 229.2h.4v.4h-.4z" fill-rule="evenodd"/>
<path d="M407.3 230.3h.8v.4h-.8z" fill-rule="evenodd"/>
<path d="M407.7 222.1h.7v.3h-.7z" fill-rule="evenodd"/>
<path d="M407.7 222.8h.4v.4h-.4z" fill-rule="evenodd"/>
<path d="M407.7 224.3h.4v.4h-.4z" fill-rule="evenodd"/>
<path d="M407.7 225.8h.4v.4h-.4z" fill-rule="evenodd"/>
<path d="M407.7 229.6h.7v.3h-.7z" fill-rule="evenodd"/>
<path d="M408.1 219.8h.3v.4h-.3z" fill-rule="evenodd"/>
<path d="M408.1 220.2h.3v.4h-.3z" fill-rule="evenodd"/>
<path d="M408.1 221.7h.3v.4h-.3z" fill-rule="evenodd"/>
<path d="M408.1 223.2h.3v.4h-.3z" fill-rule="evenodd"/>
<path d="M408.1 223.6h.3v.3h-.3z" fill-rule="evenodd"/>
<path d="M408.1 226.2h.3v.4h-.3z" fill-rule="evenodd"/>
<path d="M408.1 226.6h.3v.3h-.3z" fill-rule="evenodd"/>
<path d="M408.1 228.1h.3v.3h-.3z" fill-rule="evenodd"/>
<path d="M408.4 221.3h.4v.4h-.4z" fill-rule="evenodd"/>
<path d="M408.4 222.4h.4v.4h-.4z" fill-rule="evenodd"/>
<path d="M408.4 223.9h.4v.4h-.4z" fill-rule="evenodd"/>
<path d="M408.4 225.4h.4v.4h-.4z" fill-rule="evenodd"/>
<path d="M408.4 225.8h.8v.4h-.8z" fill-rule="evenodd"/>
<path d="M408.4 229.2h.8v.4h-.8z" fill-rule="evenodd"/>
<path d="M408.8 219.8h1.1v.4h-1.1z" fill-rule="evenodd"/>
<path d="M408.8 222.1h.8v.3h-.8z" fill-rule="evenodd"/>
<path d="M408.8 222.8h.8v.4h-.8z" fill-rule="evenodd"/>
<path d="M408.8 223.6h.4v.3h-.4z" fill-rule="evenodd"/>
<path d="M408.8 224.3h.4v.4h-.4z" fill-rule="evenodd"/>
<path d="M408.8 226.9h1.1v.4h-1.1z" fill-rule="evenodd"/>
<path d="M408.8 227.7h1.1v.4h-1.1z" fill-rule="evenodd"/>
<path d="M408.8 228.1h.4v.3h-.4z" fill-rule="evenodd"/>
<path d="M408.8 228.4h1.1v.4h-1.1z" fill-rule="evenodd"/>
<path d="M408.8 229.9h1.1v.4h-1.1z" fill-rule="evenodd"/>
<path d="M408.8 230.3h.4v.4h-.4z" fill-rule="evenodd"/>
<path d="M409.2 221.3h.4v.4h-.4z" fill-rule="evenodd"/>
<path d="M409.2 224.7h.4v.4h-.4z" fill-rule="evenodd"/>
<path d="M409.2 225.1h.4v.3h-.4z" fill-rule="evenodd"/>
<path d="M409.2 226.2h.4v.4h-.4z" fill-rule="evenodd"/>
<path d="M409.2 226.6h.4v.3h-.4z" fill-rule="evenodd"/>
<path d="M409.6 221.7h1.1v.4h-1.1z" fill-rule="evenodd"/>
<path d="M409.6 222.4h.3v.4h-.3z" fill-rule="evenodd"/>
<path d="M409.6 223.9h.3v.4h-.3z" fill-rule="evenodd"/>
<path d="M409.6 225.4h.3v.4h-.3z" fill-rule="evenodd"/>
<path d="M409.6 228.1h.7v.3h-.7z" fill-rule="evenodd"/>
<path d="M409.6 229.6h.7v.3h-.7z" fill-rule="evenodd"/>
<path d="M409.9 221.3h.4v.4h-.4z" fill-rule="evenodd"/>
<path d="M409.9 222.1h.4v.3h-.4z" fill-rule="evenodd"/>
<path d="M409.9 223.2h.8v.4h-.8z" fill-rule="evenodd"/>
<path d="M409.9 223.6h.4v.3h-.4z" fill-rule="evenodd"/>
<path d="M409.9 224.3h.4v.4h-.4z" fill-rule="evenodd"/>
<path d="M409.9 224.7h.8v.4h-.8z" fill-rule="evenodd"/>
<path d="M409.9 225.1h.4v.3h-.4z" fill-rule="evenodd"/>
<path d="M409.9 225.8h.4v.4h-.4z" fill-rule="evenodd"/>
<path d="M409.9 226.2h.8v.4h-.8z" fill-rule="evenodd"/>
<path d="M409.9 226.6h.4v.3h-.4z" fill-rule="evenodd"/>
<path d="M409.9 230.3h.4v.4h-.4z" fill-rule="evenodd"/>
<path d="M410.3 219.8h.4v.4h-.4z" fill-rule="evenodd"/>
<path d="M410.3 220.2h.4v.4h-.4z" fill-rule="evenodd"/>
<path d="M410.3 227.3h.4v.4h-.4z" fill-rule="evenodd"/>
<path d="M410.3 227.7h.4v.4h-.4z" fill-rule="evenodd"/>
<path d="M410.3 228.8h.4v.4h-.4z" fill-rule="evenodd"/>
</g>
<path d="M309 266.5h35.4v23.5h-35.4z" fill-rule="evenodd" fill="#17458c"/>
<path d="M396.4 266.5v23.5" fill="none" stroke="#14141a" stroke-width=".19"/>
<text font-size="5.3" fill="#14141a" x="346.4" y="286">P4-GA-04</text>
<text font-size="3.9" fill="#14141a" x="401.1" y="286">C04</text>
<text font-size="3.4" fill="#14141a" x="311" y="249.7">GABLE PANEL ELEVATIONS</text>
<g font-size="3.2" fill="#14141a">
<text x="147.3" y="73.2">GABLE NORTH (WALL 6) - FROM OUTSIDE</text>
<text x="216.6" y="77.3">GABLE NORTH (WALL 13) - FROM OUTSIDE</text>
<text x="27.8" y="92.3">GABLE WEST (WALL 10) - FROM OUTSIDE</text>
<text x="43.2" y="185.6">GABLE EAST (WALL 24) - FROM OUTSIDE</text>
<text x="178.1" y="183">GABLE SOUTH (WALL 2) - FROM OUTSIDE</text>
<text x="110.7" y="276.3">GABLE SOUTH (WALL 3) - FROM OUTSIDE</text>
</g>
<text font-size="2.8" fill="#17458c" x="312" y="13.2">GABLE ELEVATION SCHEDULES</text>
<text font-size="2.8" fill="#fff" x="315.6" y="280.5">CONSTRUCTION</text>
<text font-size="2.6" fill="#17458c" x="369.8" y="222">TLS TIMBER FRAME</text>
<g font-size="2.5" fill="#14141a">
<text x="312" y="20.2">GABLES AND THE WALLS BELOW</text>
<text x="312" y="156.3">NOTES</text>
<text x="311" y="239.6">MP Adams</text>
</g>
<g font-size="2.4" fill="#14141a">
<text x="311" y="264.1">1:100</text>
<text x="337" y="264.1">A3</text>
<text x="363" y="264.1">13.10.26</text>
<text x="389" y="264.1">TS</text>
</g>
<text font-size="2.3" fill="#14141a" x="312" y="196">REVISIONS</text>
<text font-size="2.2" fill="#14141a" x="363" y="239.6">MP Adams Plot 4, Eckington</text>
<g font-size="2.1" fill="#14141a">
<text x="312" y="27.4">Gable West (wall 10)</text>
<text x="359" y="27.4">first floor wall</text>
<text x="404.1" y="27.4">+5115</text>
<text x="312" y="30.6">Gable North (wall 6)</text>
<text x="312" y="33.9">Gable North (wall 13)</text>
<text x="359" y="30.6">ground floor wall</text>
<text x="359" y="33.9">first floor wall</text>
<text x="404.1" y="30.6">+2462</text>
<text x="404.1" y="33.9">+5115</text>
<text x="312" y="37.2">Gable East (wall 24)</text>
<text x="312" y="40.5">Gable South (wall 2)</text>
<text x="359" y="37.2">first floor wall</text>
<text x="359" y="40.5">ground floor wall</text>
<text x="404.1" y="37.2">+5115</text>
<text x="404.1" y="40.5">+2462</text>
<text x="312" y="43.8">Gable South (wall 3)</text>
<text x="359" y="43.8">ground floor wall</text>
<text x="404.1" y="43.8">+2462</text>
<text x="312" y="202.8">C01</text>
<text x="324" y="202.8">14.09.26</text>
<text x="342" y="202.8">Construction issue</text>
<text x="312" y="206.2">C02</text>
<text x="312" y="209.6">C03</text>
<text x="324" y="206.2">14.09.26</text>
<text x="324" y="209.6">11.10.26</text>
<text x="342" y="206.2">Roof trusses revised; SP diagonals added</text>
<text x="342" y="209.6">FF windows coursed; steel + GP1 portal; steel drawings (ST)</text>
<text x="312" y="213">C04</text>
<text x="324" y="213">13.10.26</text>
<text x="342" y="213">Steel approved by the engineer: steel + steel timber drawings issued for construction</text>
</g>
<g font-size="2.1" fill="#73737a">
<text x="147.3" y="78.2">Scale 1:100</text>
<text x="160.2" y="78.2">|</text>
<text x="162.5" y="78.2">Panels GB-EX7</text>
<text x="216.6" y="82.3">Scale 1:100</text>
<text x="229.5" y="82.3">|</text>
<text x="231.8" y="82.3">Panels GB-EX11, GB-EX12</text>
<text x="27.8" y="97.3">Scale 1:100</text>
<text x="40.8" y="97.3">|</text>
<text x="43.1" y="97.3">Panels GB-EX8, GB-EX9, GB-EX10</text>
<text x="43.2" y="190.6">Scale 1:100</text>
<text x="56.2" y="190.6">|</text>
<text x="58.5" y="190.6">Panels GB-EX13, GB-EX14, GB-EX15</text>
<text x="178.1" y="188">Scale 1:100</text>
<text x="191" y="188">|</text>
<text x="193.3" y="188">Panels GB-EX1, GB-EX2, GB-EX3</text>
<text x="110.7" y="281.3">Scale 1:100</text>
<text x="123.6" y="281.3">|</text>
<text x="126" y="281.3">Panels GB-EX4, GB-EX5, GB-EX6</text>
</g>
<g font-size="2" fill="#73737a">
<text x="312" y="24.1">Gable</text>
<text x="359" y="24.1">Stands on</text>
<text x="405.2" y="24.1">Base</text>
<text x="376.3" y="226.2">Design &amp; Manufacture</text>
<text x="311" y="255.9">Framing from outside, each gable on the wall below it</text>
</g>
<g font-size="2" fill="#14141a">
<text x="312" y="160.4">1.</text>
<text x="316" y="160.4">Gable panels: 38x140 C16 studs, 9mm OSB/3 to the external face, raked top rails to the roof pitch. No</text>
<text x="316" y="163.3">sole plate or head binder: panels bear on the head binder of the wall below and the truss bottom</text>
<text x="316" y="166.2">chords.</text>
<text x="312" y="169.7">2.</text>
<text x="316" y="169.7">Set out each gable from the outer edges of its central (ridge) panel to the ends of the wall below, as</text>
<text x="316" y="172.6">dimensioned on P4-GA-03.</text>
<text x="312" y="176.1">3.</text>
<text x="316" y="176.1">Temporary bracing (not shown): one 2.7m 4x1 treated brace at every gable panel joint, fixed through a</text>
<text x="316" y="179">600 38x89 noggin nailed to the deck.</text>
<text x="312" y="182.5">4.</text>
<text x="312" y="186">5.</text>
<text x="316" y="182.5">Window battens 38x43 to gable openings: head and sill run over the jambs by 38.</text>
<text x="316" y="186">Opening heads are measured from the underside of the panel bottom rail. Read with P4-GA-02,</text>
<text x="316" y="188.9">P4-GA-03 / GA-04 and P4-RF-02.</text>
</g>
<text font-size="1.9" fill="#73737a" x="312" y="47.4">Base = top of the head binder of the wall below, above the underside of the ground floor sole plate.</text>
<g font-size="1.8" fill="#14141a">
<text x="183.9" y="24.6" transform="rotate(-90 183.9 24.6)">1580</text>
<text x="273.3" y="27.1" transform="rotate(-90 273.3 27.1)">2080</text>
<text x="114.6" y="34.6" transform="rotate(-90 114.6 34.6)">3580</text>
<text x="168.6" y="62.8">1325</text>
<text x="234.5" y="67">1249</text>
<text x="246.5" y="72">3650</text>
<text x="252.7" y="67">2401</text>
<text x="48.7" y="82">1847</text>
<text x="69.9" y="82">2402</text>
<text x="94" y="82">2401</text>
<text x="72.7" y="87">6650</text>
<text x="130" y="127.9" transform="rotate(-90 130 127.9)">3580</text>
<text x="257.9" y="126.2" transform="rotate(-90 257.9 126.2)">3230</text>
<text x="195.4" y="172.6">1147</text>
<text x="213.2" y="172.6">2402</text>
<text x="237.2" y="172.6">2401</text>
<text x="64.1" y="175.3">1847</text>
<text x="85.4" y="175.3">2402</text>
<text x="109.4" y="175.3">2401</text>
<text x="219.5" y="177.6">5950</text>
<text x="88.1" y="180.3">6650</text>
<text x="190.5" y="219.5" transform="rotate(-90 190.5 219.5)">3230</text>
<text x="134.2" y="265.9">2401</text>
<text x="158.3" y="265.9">2402</text>
<text x="176" y="265.9">1147</text>
<text x="152" y="270.9">5950</text>
</g>
<g font-size="1.8" fill="#73737a">
<text x="312" y="199.4">REV</text>
<text x="324" y="199.4">DATE</text>
<text x="342" y="199.4">DESCRIPTION</text>
<text x="18" y="288" transform="rotate(-90 18 288)">Do not scale. All dimensions in mm. Check all dimensions on site.</text>
</g>
<g font-size="1.7" fill="#73737a">
<text x="311" y="235.8">CLIENT</text>
<text x="363" y="235.8">PROJECT</text>
<text x="311" y="245.3">DRAWING TITLE</text>
<text x="311" y="260.3">SCALE</text>
<text x="337" y="260.3">SIZE</text>
<text x="363" y="260.3">DATE</text>
<text x="389" y="260.3">DRAWN</text>
<text x="346.4" y="269.3">DRAWING No.</text>
<text x="398.4" y="269.3">REV</text>
</g>
<text font-size="1.7" fill="#d9e6ff" x="311" y="269.3">STATUS</text>
<g font-size="1.6" fill="#14141a">
<text x="166" y="25.2">GB-EX7</text>
<text x="234.6" y="30.2">GB-EX12</text>
<text x="248.8" y="30.2">GB-EX11</text>
<text x="49.7" y="45.2">GB-EX10</text>
<text x="69.6" y="45.2">GB-EX9</text>
<text x="89.7" y="45.2">GB-EX8</text>
<text x="195.8" y="135">GB-EX3</text>
<text x="213.6" y="135">GB-EX2</text>
<text x="233" y="135">GB-EX1</text>
<text x="65.2" y="138.5">GB-EX15</text>
<text x="84.5" y="138.5">GB-EX14</text>
<text x="104.7" y="138.5">GB-EX13</text>
<text x="136.6" y="228.3">GB-EX4</text>
<text x="155.9" y="228.3">GB-EX5</text>
<text x="173.8" y="228.3">GB-EX6</text>
</g>
<g font-size="1.6" fill="#0d2973">
<text x="188.3" y="31.1">+2462 gable base</text>
<text x="277.8" y="36.1">+5115 gable base</text>
<text x="119" y="51.1">+5115 gable base</text>
<text x="188.3" y="55.8">+0 u/s sole plate</text>
<text x="277.8" y="59.9">+2737 FF deck</text>
<text x="119" y="74.9">+2737 FF deck</text>
<text x="262.4" y="140.9">+2462 gable base</text>
<text x="134.4" y="144.4">+5115 gable base</text>
<text x="262.4" y="165.6">+0 u/s sole plate</text>
<text x="134.4" y="168.2">+2737 FF deck</text>
<text x="194.9" y="234.3">+2462 gable base</text>
<text x="194.9" y="258.9">+0 u/s sole plate</text>
</g>
<g font-size="1.6" fill="#8c8c94">
<text x="160.9" y="53">Ground floor wall below</text>
<text x="234.4" y="57.1">First floor wall below: FF-EX8, FF-EX9</text>
<text x="57.6" y="72.1">First floor wall below: FF-EX1, FF-EX2, FF-EX3</text>
<text x="71.7" y="165.4">First floor wall below: FF-EX14, FF-EX15, FF-EX16</text>
<text x="203.6" y="162.8">Ground floor wall below: GF-EX2, GF-EX3, GF-EX4</text>
<text x="135.8" y="256.1">Ground floor wall below: GF-EX8, GF-EX9, GF-EX10</text>
</g>
<text font-size="1.6" fill="#73737a" x="375.9" y="230.4">Scan: 3D model + drawings</text>
</svg>
